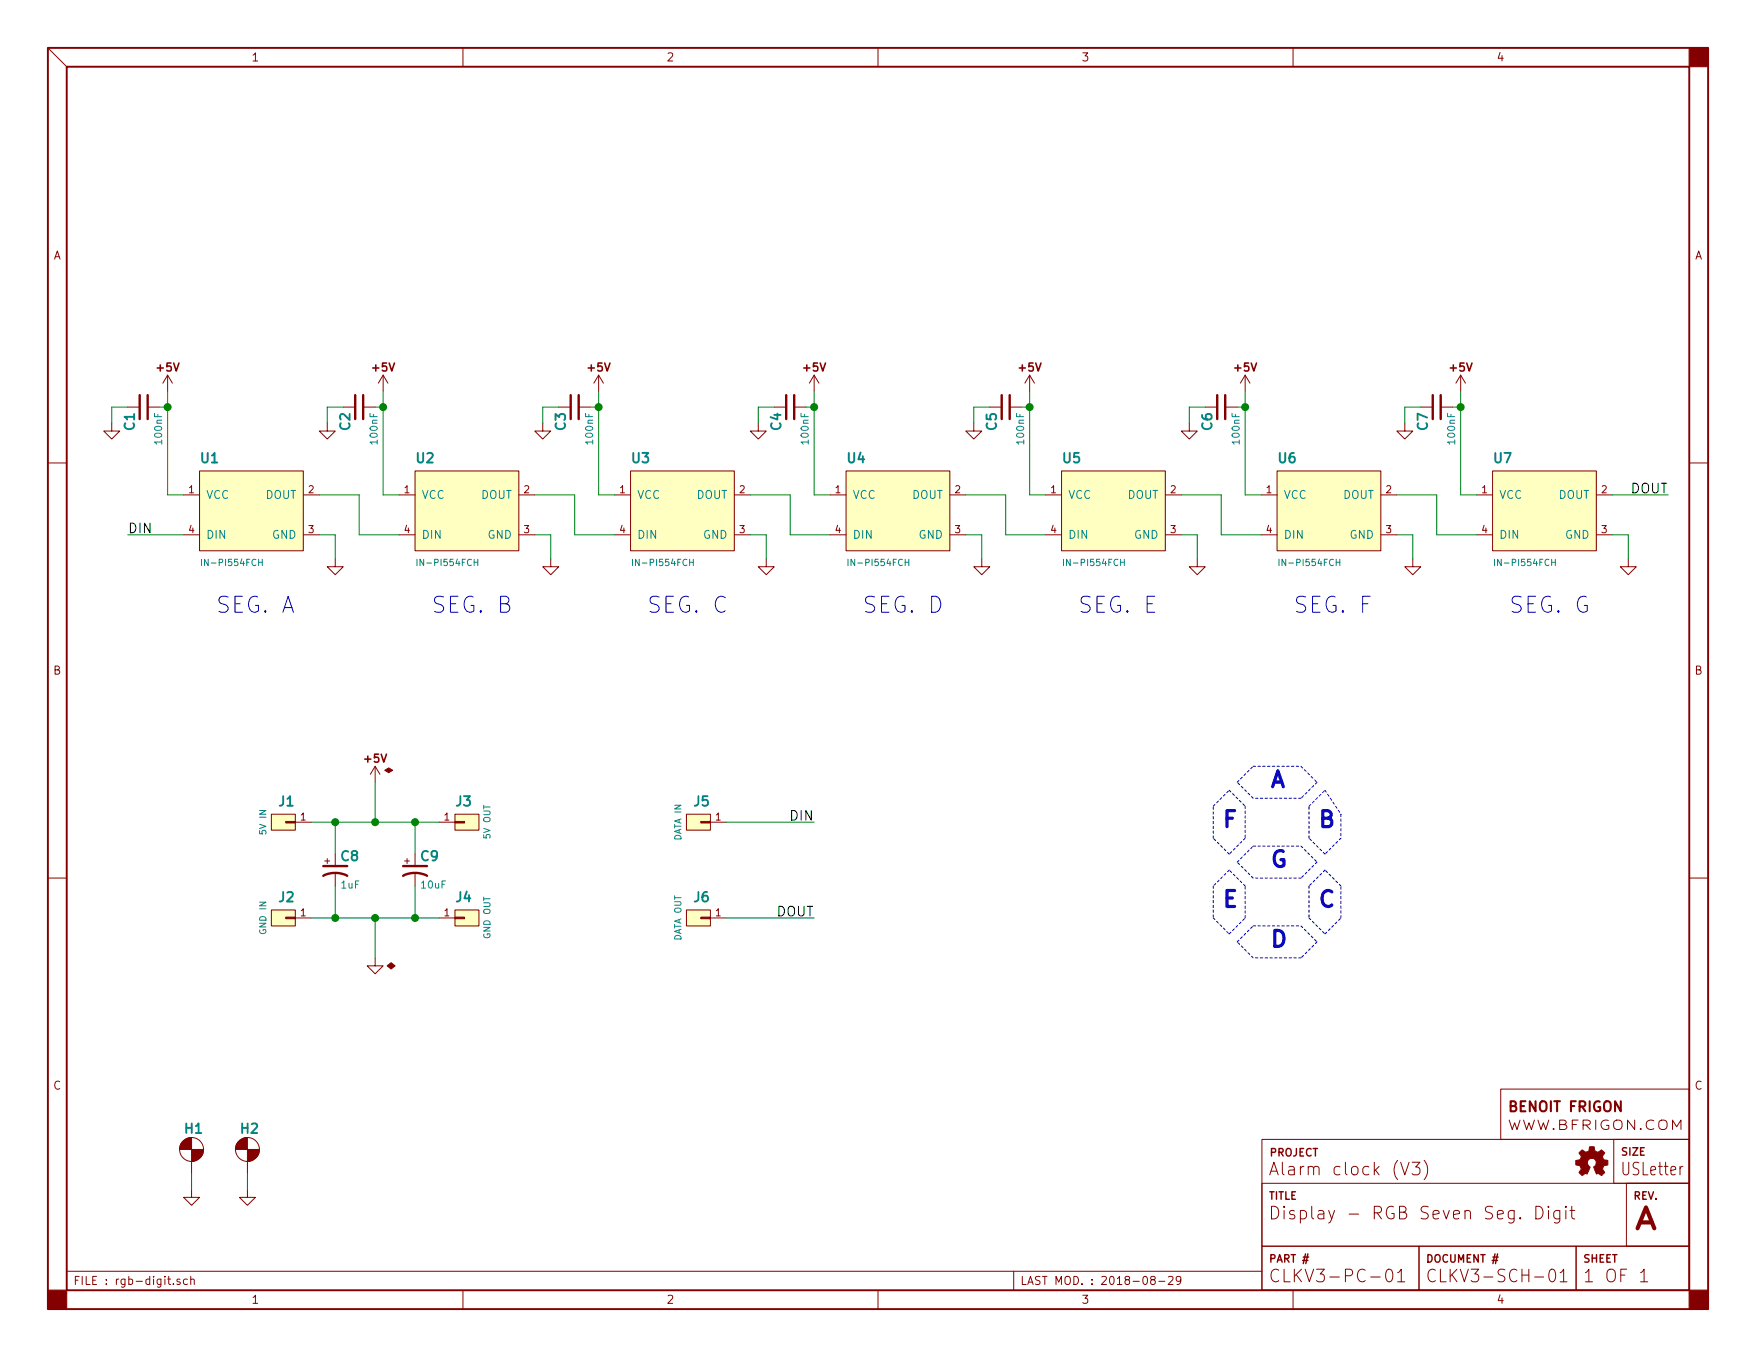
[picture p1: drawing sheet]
<svg xmlns="http://www.w3.org/2000/svg" width="279mm" height="216mm" viewBox="0 0 279 216" stroke-linecap="round" stroke-linejoin="round" font-family="sans-serif">
<g fill="none" stroke="#840000" stroke-width=".16">
<path d="M7.6 7.6l3 3M73.7 7.6v3M139.7 7.6v3M205.7 7.6v3M26.7 59.7l-.8 1.3M26.7 59.7v2.5M26.7 59.7l.7 1.3M61 59.7l-.8 1.3M61 59.7v2.5M61 59.7l.7 1.3M95.2 59.7l-.7 1.3M95.2 59.7v2.5"/>
<path d="M95.2 59.7l.8 1.3M129.5 59.7l-.7 1.3M129.5 59.7v2.5M129.5 59.7l.8 1.3M163.8 59.7l-.7 1.3M163.8 59.7v2.5M163.8 59.7l.8 1.3M198.1 59.7l-.7 1.3M198.1 59.7v2.5M198.1 59.7l.8 1.3M232.4 59.7l-.8 1.3M232.4 59.7v2.5"/>
<path d="M232.4 59.7l.8 1.3M7.6 73.7h3M17.8 67.3v1.3h1.2l-1.2 1.3-1.3-1.3h1.3M20.3 64.8h1.9M23.5 64.8h1.9M29.2 78.7h2.5M31.7 74.9h16.6v12.7h-16.6zM48.3 78.7h2.5M52.1 67.3v1.3h1.2l-1.2 1.3-1.3-1.3h1.3M54.6 64.8h1.9M57.8 64.8h1.9M63.5 78.7h2.5"/>
<path d="M66 74.9h16.5v12.7h-16.5zM82.5 78.7h2.6M86.4 67.3v1.3h1.2l-1.2 1.3-1.3-1.3h1.3M88.9 64.8h1.9M92.1 64.8h1.9M97.8 78.7h2.5M100.3 74.9h16.5v12.7h-16.5zM116.8 78.7h2.6M120.6 67.3v1.3h1.3l-1.3 1.3-1.2-1.3h1.2M123.2 64.8h1.9M126.4 64.8h1.9M132.1 78.7h2.5"/>
<path d="M134.6 74.9h16.5v12.7h-16.5zM151.1 78.7h2.6M154.9 67.3v1.3h1.3l-1.3 1.3-1.2-1.3h1.2M157.5 64.8h1.9M160.7 64.8h1.9M166.4 78.7h2.5M168.9 74.9h16.5v12.7h-16.5zM185.4 78.7h2.6M189.2 67.3v1.3h1.3l-1.3 1.3-1.2-1.3h1.2M191.8 64.8h1.9M194.9 64.8h1.9M200.7 78.7h2.5"/>
<path d="M203.2 74.9h16.5v12.7h-16.5zM219.7 78.7h2.5M223.5 67.3v1.3h1.3l-1.3 1.3-1.3-1.3h1.3M226.1 64.8h1.9M229.2 64.8h1.9M234.9 78.7h2.6M237.5 74.9h16.5v12.7h-16.5zM254 78.7h2.5M268.8 73.7h3M29.2 85.1h2.5M48.3 85.1h2.5M53.3 88.9v1.3h1.3l-1.3 1.2-1.2-1.2h1.2"/>
<path d="M63.5 85.1h2.5M82.5 85.1h2.6M87.6 88.9v1.3h1.3l-1.3 1.2-1.2-1.2h1.2M97.8 85.1h2.5M116.8 85.1h2.6M121.9 88.9v1.3h1.3l-1.3 1.2-1.3-1.2h1.3M132.1 85.1h2.5M151.1 85.1h2.6M156.2 88.9v1.3h1.3l-1.3 1.2-1.3-1.2h1.3M166.4 85.1h2.5M185.4 85.1h2.6M190.5 88.9v1.3h1.3l-1.3 1.2-1.3-1.2h1.3"/>
<path d="M200.7 85.1h2.5M219.7 85.1h2.5M224.8 88.9v1.3h1.3l-1.3 1.2-1.3-1.2h1.3M234.9 85.1h2.6M254 85.1h2.5M259.1 88.9v1.3h1.2l-1.2 1.2-1.3-1.2h1.3M7.6 139.7h3M43.2 129.5h3.8v2.6h-3.8zM47 130.8h2.5M53.3 135.9v1.9M53.3 139.1v1.9M59.7 121.9l-.8 1.3"/>
<path d="M59.7 121.9v2.6M59.7 121.9l.8 1.3M66 135.9v1.9M66 139.1v1.9M69.8 130.8h2.6M72.4 129.5h3.8v2.6h-3.8zM109.2 129.5h3.8v2.6h-3.8zM113 130.8h2.6M268.8 139.7h3M43.2 144.8h3.8v2.5h-3.8zM47 146.1h2.5M59.7 152.4v1.3h1.3l-1.3 1.2-1.3-1.2h1.3"/>
<path d="M69.8 146.1h2.6M72.4 144.8h3.8v2.5h-3.8zM109.2 144.8h3.8v2.5h-3.8zM113 146.1h2.6M238.8 173.3h30v8h-30zM30.5 189.2v1.3h1.2l-1.2 1.3-1.3-1.3h1.3M30.5 184.8v1.9M39.4 189.2v1.3h1.2l-1.2 1.3-1.3-1.3h1.3M39.4 184.8v1.9M200.8 188.3h68v10h-68zM200.8 181.3h68v24h-68zM200.8 198.3h25v7h-25z"/>
<path d="M222.9 184.9l.6 2 .7-2M224.7 184.9h1.2l-.7 .8a.59 .59 0 0 1 .7 .4v.4l-.2 .3-.7 .1-.3-.2M225.8 198.3h25v7h-25zM226.6 184.6a2.37 2.37 0 0 1 0 3.1M244.4 191.9a1.06 1.06 0 0 1 1.1 .7 1.06 1.06 0 0 1-.4 1.2l-.7 .1zM246.4 191.9l-.1 .1 .1 .1v-.2v.2M246.4 192.6v1.3M248.2 192.6v1.6a.54 .54 0 0 1-.9 .3M248.2 192.7l-.6-.1-.4 .4v.5l.2 .3 .2 .1 .6-.1M249.1 191.9l-.1 .1 .1 .1v-.2v.2M249.1 192.6v1.3M249.8 192.6h.8"/>
<path d="M250.1 191.9v1.7l.1 .2 .4 .1M250.8 198.3h18v7h-18zM256.8 181.3h12v7h-12zM258.8 188.3h10v10h-10zM267.8 185.6l-.3 .1-.2 .3M7.6 205.7h3M10.6 202.3h190.2M27.6 204.2v.2M28.6 203.6l-.3-.1-.2 .2 .1 .2 .4 .1v.3h-.5M29.8 203.6l-.4-.1-.2 .2v.4l.1 .2h.5M30.4 203.6a.31 .31 0 0 1 .5 .1v.7M30.4 203.1v1.3"/>
<path d="M73.7 205.3v3M139.7 205.3v3M161.3 202.3v3M183.3 203.6l-.2-.1v-.3l.2-.1h.4l.1 .2-.1 .2-.4 .1-.2 .3v.3l.2 .2h.3l.2-.3v-.2l-.2-.3M184.4 203.9h.9M185.9 203.2l.5-.1 .2 .1v.2l-.7 1h.7M187.9 203.6l-.3 .3-.3-.1-.2-.2 .2-.5h.3l.2 .1a1.06 1.06 0 0 1-.2 1.1l-.3 .1M205.7 205.3v3M220.7 202.1a.47 .47 0 0 1 .5-.2 .47 .47 0 0 1 .3 .4 1.04 1.04 0 0 1-.5 1.6 1.23 1.23 0 0 1-.3-1.8zM222.4 202.5l.2-.1 .4-.5v2M222.4 203.9h1.1M246.6 202.1a.45 .45 0 0 1 .5-.2 .45 .45 0 0 1 .3 .4 1.05 1.05 0 0 1-.5 1.6 1.29 1.29 0 0 1-.3-1.8z"/>
<path d="M248.2 202.5l.2-.1 .4-.5v2M248.2 203.9h1.1M261 202.5l.6-.6v2M261 203.9h1.2M268.8 205.7h3"/>
<circle cx="30.5" cy="182.9" r="1.9"/>
<circle cx="39.4" cy="182.9" r="1.9"/>
</g>
<path d="M237.5 200h.9" fill="none" stroke="#840000" stroke-width=".23"/>
<path d="M7.6 7.6h264.2v200.7h-264.2zM10.6 10.6h258.2v194.7h-258.2z" fill="none" stroke="#840000" stroke-width=".3"/>
<g fill="#840000" stroke="#840000" stroke-width=".16">
<path d="M7.6 205.3h3v3h-3z"/>
<path d="M268.8 205.3h3v3h-3z"/>
<path d="M268.8 7.6h3v3h-3z"/>
<path d="M251.5 183.2a.29 .29 0 0 1 .2-.2 .29 .29 0 0 1 .3 .1l.3 .2a.66 .66 0 0 0 .6-.8v-.1h.7l.1 .4a.56 .56 0 0 0 .4 .5 .56 .56 0 0 0 .7-.3l.2 .1a.31 .31 0 0 1 .3 .3 .31 .31 0 0 1-.2 .3l-.1 .3 .1 .5 .7 .1v.5a.3 .3 0 0 1-.1 .3 .3 .3 0 0 1-.3 0l-.2 .1-.2 .5 .1 .3a.28 .28 0 0 1 .2 .3 .28 .28 0 0 1-.2 .2l-.3 .2-.5-.3-.3 .1-.4-1.1a.73 .73 0 0 0 .4-1 .73 .73 0 0 0-1.1-.3 .73 .73 0 0 0-.1 1.1l.2 .2-.4 1.1-.3-.1-.3 .1a.3 .3 0 0 1-.3 .2 .3 .3 0 0 1-.2-.2l-.3-.3 .4-.5-.1-.4a.43 .43 0 0 0-.6-.2l-.2-.1v-.3a.27 .27 0 0 1 0-.4 .27 .27 0 0 1 .4 0l.3-.1 .2-.5-.4-.6z"/>
<path d="M29 181.7l.8-.6 .7-.1v1.9h-1.9l.1-.8z"/>
<path d="M30.5 182.9h1.9a1.95 1.95 0 0 1-1.9 1.9z"/>
<path d="M37.8 181.7l.9-.6 .7-.1v1.9h-1.9l.1-.8z"/>
<path d="M39.4 182.9h1.9a1.95 1.95 0 0 1-1.9 1.9z"/>
<path d="M45.5 130.7h1.5v.2h-1.5z"/>
<path d="M45.5 145.9h1.5v.3h-1.5z"/>
<path d="M72.4 130.7h1.5v.2h-1.5z"/>
<path d="M72.4 145.9h1.5v.3h-1.5z"/>
<path d="M111.5 130.7h1.5v.2h-1.5z"/>
<path d="M111.5 145.9h1.5v.3h-1.5z"/>
<path d="M61.2 122.6l.6-.4 .7 .4-.7 .3z"/>
<path d="M61.6 153.7l.6-.5 .7 .5-.7 .5z"/>
</g>
<g fill="#ffffc2" stroke="#ffffc2" stroke-width=".16">
<path d="M31.7 74.9h16.6v12.7h-16.6z"/>
<path d="M66 74.9h16.5v12.7h-16.5z"/>
<path d="M100.3 74.9h16.5v12.7h-16.5z"/>
<path d="M134.6 74.9h16.5v12.7h-16.5z"/>
<path d="M168.9 74.9h16.5v12.7h-16.5z"/>
<path d="M203.2 74.9h16.5v12.7h-16.5z"/>
<path d="M237.5 74.9h16.5v12.7h-16.5z"/>
<path d="M43.2 129.5h3.8v2.6h-3.8z"/>
<path d="M43.2 144.8h3.8v2.5h-3.8z"/>
<path d="M72.4 129.5h3.8v2.6h-3.8z"/>
<path d="M72.4 144.8h3.8v2.5h-3.8z"/>
<path d="M109.2 129.5h3.8v2.6h-3.8z"/>
<path d="M109.2 144.8h3.8v2.5h-3.8z"/>
</g>
<g fill="none" stroke="#008484" stroke-width=".16">
<path d="M32.1 89v1M41.1 89.5h.6M41.7 89v1M66.3 89v1M75.4 89.5h.6M76 89v1M100.6 89v1M109.7 89.5h.6M110.3 89v1M134.9 89v1M144 89.5h.6M144.6 89v1"/>
<path d="M169.2 89v1M178.3 89.5h.6M178.9 89v1M203.5 89v1M212.6 89.5h.6M213.2 89v1M237.8 89v1M246.9 89.5h.6M247.5 89v1"/>
</g>
<g fill="none" stroke="#840000" stroke-width=".38">
<path d="M22.2 62.9v3.8M23.5 62.9v3.8M56.5 62.9v3.8M57.8 62.9v3.8M90.8 62.9v3.8M92.1 62.9v3.8M125.1 62.9v3.8M126.4 62.9v3.8M159.4 62.9v3.8M160.7 62.9v3.8M193.7 62.9v3.8M194.9 62.9v3.8"/>
<path d="M228 62.9v3.8M229.2 62.9v3.8M51.4 139.3a4.2 4.2 0 0 1 3.8 0M51.4 137.8h3.8M64.1 139.3a4.2 4.2 0 0 1 3.8 0M64.1 137.8h3.8"/>
</g>
<g fill="none" stroke="#008400" stroke-width=".16">
<path d="M20.3 64.8h-2.5v2.5M25.4 64.8h1.3M26.7 62.2v16.5h2.5M50.8 78.7h6.3v6.4h6.4M54.6 64.8h-2.5v2.5M59.7 64.8h1.3M61 62.2v16.5h2.5M85.1 78.7h6.3v6.4h6.4M88.9 64.8h-2.5v2.5M94 64.8h1.2M95.2 62.2v16.5h2.6M119.4 78.7h6.3v6.4h6.4"/>
<path d="M123.2 64.8h-2.6v2.5M128.3 64.8h1.2M129.5 62.2v16.5h2.6M153.7 78.7h6.3v6.4h6.4M157.5 64.8h-2.6v2.5M162.6 64.8h1.2M163.8 62.2v16.5h2.6M188 78.7h6.3v6.4h6.4M191.8 64.8h-2.6v2.5M196.8 64.8h1.3M198.1 62.2v16.5h2.6M222.2 78.7h6.4v6.4h6.3"/>
<path d="M226.1 64.8h-2.6v2.5M231.1 64.8h1.3M232.4 62.2v16.5h2.5M256.5 78.7h8.9M20.3 85.1h8.9M50.8 85.1h2.5v3.8M85.1 85.1h2.5v3.8M119.4 85.1h2.5v3.8M153.7 85.1h2.5v3.8M188 85.1h2.5v3.8M222.2 85.1h2.6v3.8M256.5 85.1h2.6v3.8"/>
<path d="M49.5 130.8h20.3M53.3 130.8v5.1M59.7 124.5v6.3M66 130.8v5.1M115.6 130.8h13.9M49.5 146.1h20.3M53.3 141v5.1M59.7 146.1v6.3M66 141v5.1M115.6 146.1h13.9M30.5 186.7v2.5M39.4 186.7v2.5"/>
</g>
<g fill="#008400" stroke="#008400" stroke-width=".25">
<circle cx="61" cy="64.8" r=".51"/>
<circle cx="26.7" cy="64.8" r=".51"/>
<circle cx="95.3" cy="64.8" r=".51"/>
<circle cx="129.5" cy="64.8" r=".51"/>
<circle cx="163.8" cy="64.8" r=".51"/>
<circle cx="198.1" cy="64.8" r=".51"/>
<circle cx="232.4" cy="64.8" r=".51"/>
<circle cx="59.7" cy="130.8" r=".51"/>
<circle cx="59.7" cy="146.1" r=".51"/>
<circle cx="53.3" cy="146.1" r=".51"/>
<circle cx="53.3" cy="130.8" r=".51"/>
<circle cx="66" cy="130.8" r=".51"/>
<circle cx="66" cy="146.1" r=".51"/>
</g>
<g fill="none" stroke="#0000c2" stroke-width=".16" stroke-dasharray=".4 .4">
<path d="M193 133.4v-5.1M193 128.3l2.6-2.6M195.6 138.4l-2.6 2.6M195.6 135.9l-2.6-2.5M195.6 125.7l2.5 2.6M196.8 137.2l2.6-2.6M196.8 124.5l2.6-2.6M198.1 128.3v5.1M198.1 133.4l-2.5 2.5M199.4 134.6h7.6M199.4 139.7l-2.6-2.5M199.4 121.9h7.6"/>
<path d="M199.4 127l-2.6-2.5M207 134.6l2.5 2.6M207 139.7h-7.6M207 121.9l2.5 2.6M207 127h-7.6M208.3 133.4v-5.1M208.3 128.3l2.5-2.6M209.5 137.2l-2.5 2.5M209.5 124.5l-2.5 2.5M210.8 138.4l-2.5 2.6M210.8 125.7l2.6 3.8M210.8 135.9l-2.5-2.5"/>
<path d="M213.4 129.5v3.9M213.4 133.4l-2.6 2.5M193 141v5.1M193 146.1l2.6 2.5M195.6 148.6l2.5-2.5M196.8 149.9l2.6-2.6M198.1 146.1v-5.1M198.1 141l-2.5-2.6M199.4 147.3h7.6M199.4 152.4l-2.6-2.5M207 147.3l2.5 2.6M207 152.4h-7.6"/>
<path d="M208.3 141v5.1M208.3 146.1l2.5 2.5M209.5 149.9l-2.5 2.5M210.8 148.6l2.6-2.5M213.4 146.1v-5.1M213.4 141l-2.6-2.6"/>
</g>
<text font-size="4.6" fill="#840000" x="259.8" y="195.6">A</text>
<g font-size="3.5" fill="#0000c2">
<text x="34.3" y="97.5">SEG. A</text>
<text x="68.6" y="97.5">SEG. B</text>
<text x="102.9" y="97.5">SEG. C</text>
<text x="137.2" y="97.5">SEG. D</text>
<text x="171.4" y="97.5">SEG. E</text>
<text x="205.7" y="97.5">SEG. F</text>
<text x="240" y="97.5">SEG. G</text>
<text x="201.9" y="125.3">A</text>
<text x="194.3" y="131.6">F</text>
<text x="209.5" y="131.6">B</text>
<text x="201.9" y="138">G</text>
<text x="194.3" y="144.3">E</text>
<text x="209.5" y="144.3">C</text>
<text x="201.9" y="150.7">D</text>
</g>
<g font-size="2.8" fill="#840000">
<text x="201.8" y="187">Alarm clock (V3)</text>
<text x="257.8" y="187">USLetter</text>
<text x="201.8" y="194">Display - RGB Seven Seg. Digit</text>
<text x="201.8" y="204">CLKV3-PC-01</text>
<text x="226.8" y="204">CLKV3-SCH-01</text>
<text x="251.8" y="204">1 OF 1</text>
</g>
<text font-size="2.2" fill="#840000" x="239.8" y="176.9">BENOIT FRIGON</text>
<g font-size="2.1" fill="#008484">
<text x="21.4" y="68.4" transform="rotate(-90 21.4 68.4)">C1</text>
<text x="55.7" y="68.4" transform="rotate(-90 55.7 68.4)">C2</text>
<text x="90" y="68.4" transform="rotate(-90 90 68.4)">C3</text>
<text x="124.3" y="68.4" transform="rotate(-90 124.3 68.4)">C4</text>
<text x="158.6" y="68.4" transform="rotate(-90 158.6 68.4)">C5</text>
<text x="192.9" y="68.4" transform="rotate(-90 192.9 68.4)">C6</text>
<text x="227.2" y="68.4" transform="rotate(-90 227.2 68.4)">C7</text>
<text x="32" y="73.7">U1</text>
<text x="66.3" y="73.7">U2</text>
<text x="100.6" y="73.7">U3</text>
<text x="134.9" y="73.7">U4</text>
<text x="169.2" y="73.7">U5</text>
<text x="203.5" y="73.7">U6</text>
<text x="237.7" y="73.7">U7</text>
<text x="44.4" y="128.3">J1</text>
<text x="72.6" y="128.3">J3</text>
<text x="110.5" y="128.3">J5</text>
<text x="54.3" y="137">C8</text>
<text x="67" y="137">C9</text>
<text x="44.4" y="143.5">J2</text>
<text x="72.6" y="143.5">J4</text>
<text x="110.5" y="143.5">J6</text>
<text x="29.5" y="180.3">H1</text>
<text x="38.4" y="180.3">H2</text>
</g>
<g font-size="2.1">
<text x="259.4" y="78.5">DOUT</text>
<text x="20.3" y="84.8">DIN</text>
<text x="125.9" y="130.6">DIN</text>
<text x="123.5" y="145.8">DOUT</text>
</g>
<text font-size="2.1" fill="#840000" x="239.8" y="179.8">WWW.BFRIGON.COM</text>
<g font-size="1.8" fill="#840000">
<text x="40.2" y="9.8">1</text>
<text x="106.2" y="9.8">2</text>
<text x="172.2" y="9.8">3</text>
<text x="238.3" y="9.8">4</text>
<text x="8.5" y="41.3">A</text>
<text x="269.6" y="41.3">A</text>
<text x="25.1" y="59.1">+5V</text>
<text x="59.4" y="59.1">+5V</text>
<text x="93.6" y="59.1">+5V</text>
<text x="127.9" y="59.1">+5V</text>
<text x="162.2" y="59.1">+5V</text>
<text x="196.5" y="59.1">+5V</text>
<text x="230.8" y="59.1">+5V</text>
<text x="8.5" y="107.3">B</text>
<text x="269.6" y="107.3">B</text>
<text x="58.1" y="121.3">+5V</text>
<text x="8.5" y="173.4">C</text>
<text x="269.6" y="173.4">C</text>
<text x="11.6" y="204.4">FILE : rgb-digit.sch</text>
<text x="40.2" y="207.4">1</text>
<text x="106.2" y="207.4">2</text>
<text x="162.3" y="204.4">LAST MOD. : 2018-08-29</text>
<text x="172.2" y="207.4">3</text>
<text x="238.3" y="207.4">4</text>
</g>
<g font-size="1.8" fill="#008484">
<text x="32.8" y="79.4">VCC</text>
<text x="42.2" y="79.4">DOUT</text>
<text x="67.1" y="79.4">VCC</text>
<text x="76.5" y="79.4">DOUT</text>
<text x="101.3" y="79.4">VCC</text>
<text x="110.8" y="79.4">DOUT</text>
<text x="135.6" y="79.4">VCC</text>
<text x="145.1" y="79.4">DOUT</text>
<text x="169.9" y="79.4">VCC</text>
<text x="179.4" y="79.4">DOUT</text>
<text x="204.2" y="79.4">VCC</text>
<text x="213.7" y="79.4">DOUT</text>
<text x="238.5" y="79.4">VCC</text>
<text x="248" y="79.4">DOUT</text>
<text x="32.8" y="85.7">DIN</text>
<text x="43.3" y="85.7">GND</text>
<text x="67.1" y="85.7">DIN</text>
<text x="77.6" y="85.7">GND</text>
<text x="101.3" y="85.7">DIN</text>
<text x="111.9" y="85.7">GND</text>
<text x="135.6" y="85.7">DIN</text>
<text x="146.2" y="85.7">GND</text>
<text x="169.9" y="85.7">DIN</text>
<text x="180.5" y="85.7">GND</text>
<text x="204.2" y="85.7">DIN</text>
<text x="214.8" y="85.7">GND</text>
<text x="238.5" y="85.7">DIN</text>
<text x="249" y="85.7">GND</text>
</g>
<g font-size="1.7" fill="#840000">
<text x="201.9" y="184">PROJECT</text>
<text x="257.8" y="183.8">SIZE</text>
<text x="201.8" y="190.9">TITLE</text>
<text x="259.8" y="190.9">REV.</text>
<text x="201.8" y="200.9">PART #</text>
<text x="226.8" y="200.9">DOCUMENT #</text>
<text x="251.8" y="200.9">SHEET</text>
</g>
<g font-size="1.6" fill="#008484">
<text x="25.8" y="70.5" transform="rotate(-90 25.8 70.5)">100nF</text>
<text x="60.1" y="70.5" transform="rotate(-90 60.1 70.5)">100nF</text>
<text x="94.4" y="70.5" transform="rotate(-90 94.4 70.5)">100nF</text>
<text x="128.7" y="70.5" transform="rotate(-90 128.7 70.5)">100nF</text>
<text x="162.9" y="70.5" transform="rotate(-90 162.9 70.5)">100nF</text>
<text x="197.2" y="70.5" transform="rotate(-90 197.2 70.5)">100nF</text>
<text x="231.5" y="70.5" transform="rotate(-90 231.5 70.5)">100nF</text>
<text x="54.3" y="141.4">1uF</text>
<text x="67.1" y="141.4">10uF</text>
</g>
<g font-size="1.6" fill="#840000">
<text x="30" y="78.5">1</text>
<text x="49.1" y="78.5">2</text>
<text x="64.3" y="78.5">1</text>
<text x="83.4" y="78.5">2</text>
<text x="98.6" y="78.5">1</text>
<text x="117.7" y="78.5">2</text>
<text x="132.9" y="78.5">1</text>
<text x="152" y="78.5">2</text>
<text x="167.2" y="78.5">1</text>
<text x="186.3" y="78.5">2</text>
<text x="201.5" y="78.5">1</text>
<text x="220.5" y="78.5">2</text>
<text x="235.8" y="78.5">1</text>
<text x="254.8" y="78.5">2</text>
<text x="30" y="84.8">4</text>
<text x="49.1" y="84.8">3</text>
<text x="64.3" y="84.8">4</text>
<text x="83.4" y="84.8">3</text>
<text x="98.6" y="84.8">4</text>
<text x="117.7" y="84.8">3</text>
<text x="132.9" y="84.8">4</text>
<text x="152" y="84.8">3</text>
<text x="167.2" y="84.8">4</text>
<text x="186.3" y="84.8">3</text>
<text x="201.5" y="84.8">4</text>
<text x="220.5" y="84.8">3</text>
<text x="235.8" y="84.8">4</text>
<text x="254.8" y="84.8">3</text>
<text x="47.8" y="130.6">1</text>
<text x="70.7" y="130.6">1</text>
<text x="113.9" y="130.6">1</text>
<text x="47.8" y="145.8">1</text>
<text x="70.7" y="145.8">1</text>
<text x="113.9" y="145.8">1</text>
</g>
<g font-size="1.4" fill="#008484">
<text x="32.7" y="90">IN-PI554FCH</text>
<text x="67" y="90">IN-PI554FCH</text>
<text x="101.2" y="90">IN-PI554FCH</text>
<text x="135.5" y="90">IN-PI554FCH</text>
<text x="169.8" y="90">IN-PI554FCH</text>
<text x="204.1" y="90">IN-PI554FCH</text>
<text x="238.4" y="90">IN-PI554FCH</text>
<text x="42.4" y="132.6" transform="rotate(-90 42.4 132.6)">5V IN</text>
<text x="78" y="133.3" transform="rotate(-90 78 133.3)">5V OUT</text>
<text x="108.4" y="133.7" transform="rotate(-90 108.4 133.7)">DATA IN</text>
<text x="42.4" y="148.5" transform="rotate(-90 42.4 148.5)">GND IN</text>
<text x="78" y="149.3" transform="rotate(-90 78 149.3)">GND OUT</text>
<text x="108.4" y="149.7" transform="rotate(-90 108.4 149.7)">DATA OUT</text>
</g>
<g font-size="1.4" fill="#840000">
<text x="51.7" y="137.4">+</text>
<text x="64.4" y="137.4">+</text>
</g>
</svg>
